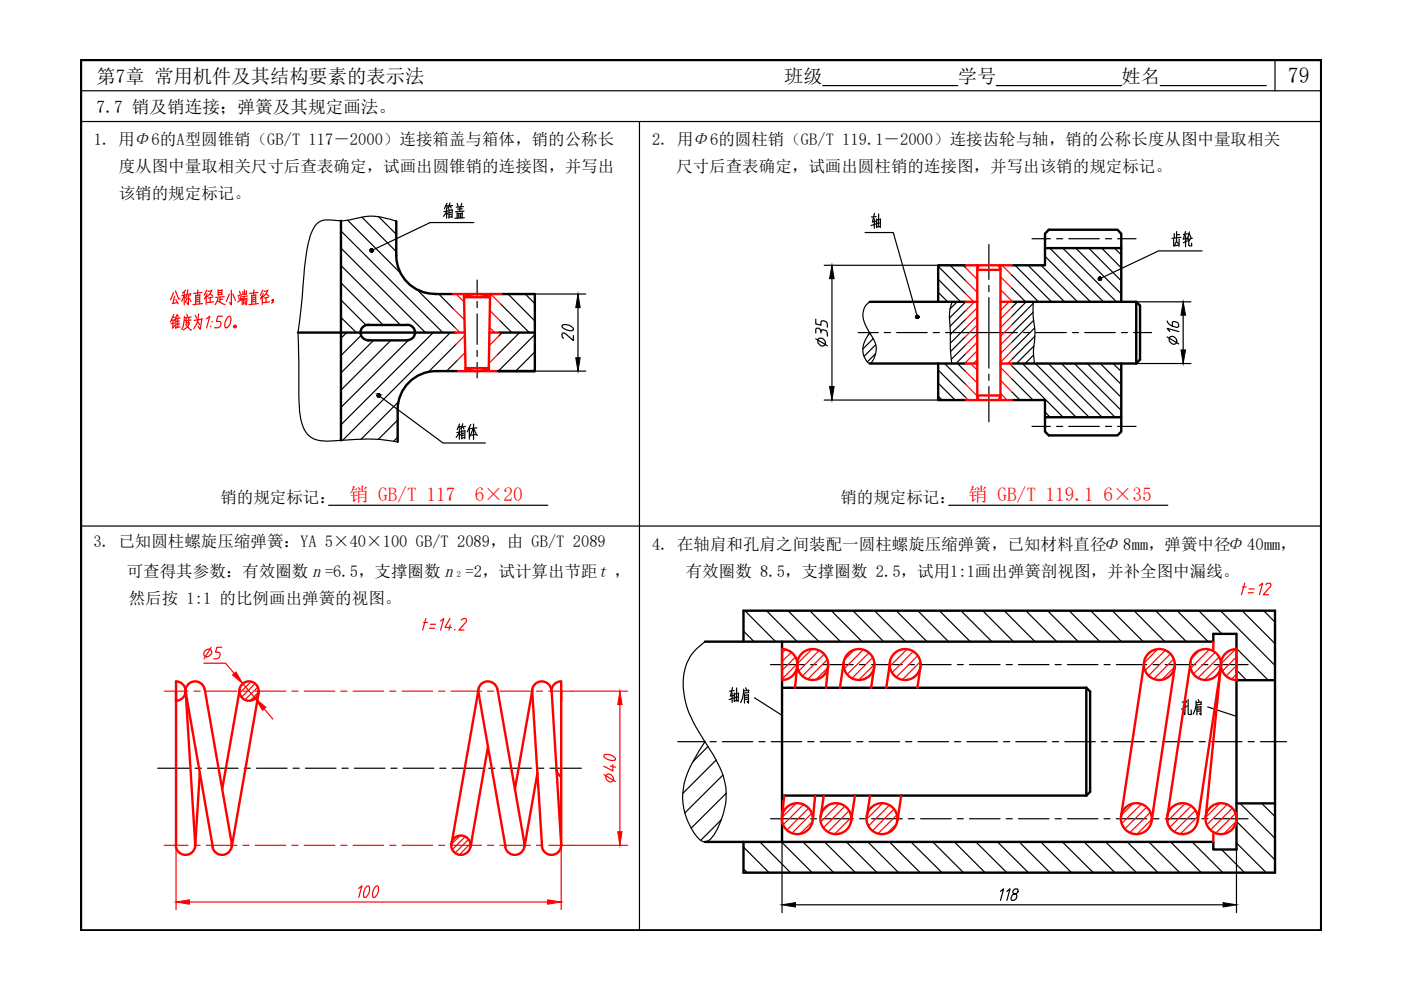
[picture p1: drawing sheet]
<svg xmlns="http://www.w3.org/2000/svg" width="297mm" height="210mm" viewBox="0 0 297 210" stroke-linecap="round" stroke-linejoin="round" font-family="sans-serif">
<!-- layer: 0 -->
<path d="M17.2 12.7h262.9v184.6h-262.9z" fill="none" stroke="#000" stroke-width=".51"/>
<path d="M17.2 19.2h262.9M174.4 18.1h28.7M211.2 18.1h26.6M246 18.1h22.5M270.3 12.7v6.5M17.2 25.8h262.9M135.6 25.8v171.5M17.2 111.5h262.9" fill="none" stroke="#000" stroke-width=".25"/>
<g fill="none" stroke="#000" stroke-width=".25">
<path d="M101.2 59.4v3.2M209.7 51.8v7.5M218.8 50.6h3.9M224 50.6h1.3M226.6 50.6h6.5M234.4 50.6h1.3M237 50.6h3.9M101.2 63.9v1.3M101.2 66.5v6.5M101.2 74.3v1.3M101.2 76.9v3.2M181.9 70.5h4.3"/>
<path d="M187.5 70.5h1.3M190.1 70.5h6.5M197.9 70.5h1.3M200.5 70.5h15.2M209.7 60.5v1.3M209.7 63.1v14.9M209.7 79.4v1.2M217 70.5h1.3M219.6 70.5h6.5M227.4 70.5h1.3M230 70.5h6.5M237.8 70.5h1.2"/>
<path d="M240.4 70.5h3.8M209.7 81.9v7.5M218.8 90.4h3.9M224 90.4h1.3M226.6 90.4h6.5M234.4 90.4h1.3M237 90.4h3.9M143.7 157.3h5.6M150.5 157.3h1.3M153.1 157.3h6.5M160.9 157.3h1.3M163.4 140.9h7.1"/>
<path d="M163.5 157.3h6.5M171.3 157.3h1.3M171.9 140.9h1.2M173.9 157.3h6.5M174.4 140.9h6.5M181.6 157.3h1.4M182.2 140.9h1.3M184.3 157.3h6.4M184.8 140.9h6.5M192 157.3h1.3M192.6 140.9h1.3M194.6 157.3h6.5"/>
<path d="M195.2 140.9h6.5M202.4 157.3h1.3M203 140.9h1.2M205 157.3h6.5M205.6 140.9h6.4M212.8 157.3h1.3M213.3 140.9h1.3M215.4 157.3h6.5M215.9 140.9h6.5M223.1 157.3h1.3M223.7 140.9h1.3M225.7 157.3h6.5"/>
<path d="M226.3 140.9h6.5M233.5 157.3h1.3M234.1 140.9h1.3M236.1 157.3h6.5M236.7 140.9h6.4M243.9 157.3h1.3M244.5 140.9h1.2M246.5 157.3h6.5M247 140.9h6.5M254.2 157.3h1.4M254.8 140.9h1.3M256.9 157.3h6.4"/>
<path d="M257.4 140.9h7.2M264.6 157.3h1.3M267.2 157.3h5.6M33.4 162.9h6.7M41.4 162.9h1.3M44 162.9h6.5M51.8 162.9h1.3M54.4 162.9h6.5M62.1 162.9h1.3M64.8 162.9h6.4M72.5 162.9h1.3M75.1 162.9h6.5"/>
<path d="M82.9 162.9h1.3M85.5 162.9h6.5M93.2 162.9h1.4M95.9 162.9h6.4M103.6 162.9h1.3M106.2 162.9h6.5M114 162.9h1.3M116.6 162.9h6.7M163.4 173.6h7.1M171.9 173.6h1.2M174.4 173.6h6.5M182.2 173.6h1.3"/>
<path d="M184.8 173.6h6.5M192.6 173.6h1.3M195.2 173.6h6.5M203 173.6h1.2M205.6 173.6h6.4M213.3 173.6h1.3M215.9 173.6h6.5M223.7 173.6h1.3M226.3 173.6h6.5M234.1 173.6h1.3M236.7 173.6h6.4M244.5 173.6h1.2"/>
<path d="M247 173.6h6.5M254.8 173.6h1.3M257.4 173.6h7.2"/>
</g>
<g fill="none" stroke="#000" stroke-width=".25">
<path d="M72.3 60l8.9 8.9M72.3 56.3l12.6 12.6M72.3 52.6l17.9 17.9M72.3 49l21.6 21.5M73.7 46.7l11.2 11.2M76.7 46l7.3 7.4M80.3 46l3.7 3.7M84 46.9a13.7 13.7 0 0 0-9.9-.3l-1.3 .2-2.7-.2a3.5 3.5 0 0 0-4.1 2.7 32.2 32.2 0 0 0-1.5 8.8l-.4 4.9-.9 7.5 .2 7.4a50.7 50.7 0 0 0 .5 11.5 4.6 4.6 0 0 0 4.9 4.1h1.3a54.6 54.6 0 0 1 14.2 .2M91.2 47.2l-12.4 5.9M174.7 56.2h24.2M176.4 59.1v22.8M183.4 49.3h6l5.1 17.9"/>
<path d="M185.4 46.4v2M185.4 45.2l-.4 1.8M185.7 47.5l-1 .3M185.7 46.9l-.8 .2M185.7 45.9l-.9 .1M185.8 46.4v1.8M186.3 45.4l-.1 2.7M186.5 47.3l-.5 .1M186.6 48l-.8 .1M186.6 46.5l-.8 .1M186.7 46.4l-.1 1.8M198.9 59.2l4.8 4.8"/>
<path d="M198.9 56.5l5.9 5.8M201.5 56.2l3.3 3.3M204.2 56.2l.6 .6M214.5 58.3l5.7 5.7M215.2 56.2l7.8 7.8M218 56.2l7.7 7.8M220.7 56.2l7.8 7.8M221.6 54.3l9.6 9.7M222.6 52.6l11.4 11.4M225.3 52.6l11.4 11.4M228.1 52.6l9.6 9.7M230.8 52.6l6.9 6.9"/>
<path d="M233.6 52.6l4.1 4.2M236.3 52.6l1.4 1.4M254.9 53.2h-9.3l-12.4 5.9M72.3 67.3l3.3 3.2M72.3 63.6l5.3 5.3M73.5 70.5l-1.2 1.2M76.6 71.1l-4.3 4.3M79.2 72.2l-6.9 6.9M82.9 72.2l-10.6 10.5M86.6 72.2l-14.3 14.2M88.2 70.5l-.2 .2M88.5 61.5l8 8"/>
<path d="M91.8 70.5l-19.5 19.6M93 62.3l3.2 3.2M95.5 70.5l-22.8 22.8M96.7 73l-5.9 5.9M97 76.4l-2.3 2.3M105.9 67.9l2.6 2.6M106.2 64.5l6 6M106.5 70.5l-.8 .8M107.7 62.3l5.7 5.8M110.2 70.5l-4.8 4.8M111.4 62.3l2 2.1M113.4 70.9l-7.8 7.8"/>
<path d="M113.4 74.6l-4.1 4.1M113.4 78.3l-.4 .4M113.4 78.7h10.8M113.4 62.3h10.8M122.5 65.2v10.6M184.4 64a3.7 3.7 0 0 0-.9 4.9l1.4 2.4a4.3 4.3 0 0 1-.4 5.7l-.1 .1a3.9 3.9 0 0 1-.7-5.4l.7-1.2M184.5 70.6l-.4 .4M185.2 71.8l-2.2 2.2M185.7 73.1l-2.5 2.5M185.7 75l-1.8 1.7M198.9 78.5l5.9 5.8M198.9 62l2 2"/>
<path d="M200.3 77.1l4.5 4.4M201.9 64l-.5 1.6-.1 1.6 .2 7.4 .3 2.5M202.9 64l-1.4 1.5M203 77.1l1.8 1.7M204.8 67.7l-3.3 3.2M204.8 69.5l-3.3 3.3M204.8 64l-3.5 3.4M204.8 65.8l-3.3 3.4M204.8 71.3l-3.3 3.2M204.8 73.1l-3.1 3.1M204.8 75l-2.1 2.1M204.8 76.8l-.3 .3"/>
<path d="M214.5 77.6l10.9 10.9M214.5 63.8l.2 .2M214.5 61.1l3 2.9M215.8 64l-1.3 1.2M216.8 77.1l11.4 11.4M217.6 64l-3.1 3M219 66.2l-4.5 4.5M219.1 64l-.1 2.4a22.1 22.1 0 0 1 .1 8.2l.2 2.5M219.1 64.3l-4.6 4.6M219.1 75.3l-1.7 1.8M219.1 67.9l-4.6 4.6M219.2 73.4l-3.7 3.7"/>
<path d="M219.3 76.9l-.1 .2M219.4 69.5l-4.9 4.9M219.4 71.3l-4.9 4.9M219.5 77.1l11.4 11.4M222.3 77.1l11.4 11.4M225 77.1l11.4 11.4M227.8 77.1l9.9 9.9M230.5 77.1l7.2 7.2M233.3 77.1l4.4 4.4M236 77.1l1.7 1.7M237.7 63.8l-.1 .2M240.9 64h11.6"/>
<path d="M240.9 77.1h11.6M80.3 83.8l13.6 10.1h9M84.3 89.1l-4.1 4.1M84.3 92.7l-.8 .8M84.5 85.2l-7.9 7.9M174.7 84.8h24.2M198.9 84l.9 .8M198.9 81.2l3.6 3.6M214.5 83.1l1.8 1.7M214.5 80.3l4.5 4.5M221.6 87.4l1.1 1.1M69.7 107.1h46.4"/>
<path d="M201.2 107.1h46.4M149.5 136a10.4 10.4 0 0 0-4.5 10.8 20.5 20.5 0 0 0 3.7 9.2l1.1 1.9a20.4 20.4 0 0 1 4.2 9.9 16.1 16.1 0 0 1-3.3 10.1 1.64 1.64 0 0 1-2.8-.3 13.6 13.6 0 0 1-.8-16.5l2.4-3.8M157.6 133.8l2.3 2.2M157.9 129.5l6.6 6.5M162.5 129.5l6.5 6.5M167.1 129.5l6.5 6.5M171.7 129.5l6.5 6.5M176.3 129.5l6.5 6.5M180.8 129.5l6.6 6.5M185.4 129.5l6.6 6.5M190 129.5l6.5 6.5M194.6 129.5l6.5 6.5"/>
<path d="M199.2 129.5l6.5 6.5M203.7 129.5l6.6 6.5M208.4 129.5l6.5 6.5M212.9 129.5l6.5 6.5M217.5 129.5l6.6 6.5M222.1 129.5l6.5 6.5M226.7 129.5l6.5 6.5M231.3 129.5l6.5 6.5M235.8 129.5l6.6 6.5M240.4 129.5l6.6 6.5M245 129.5l6.5 6.5M249.6 129.5l6.5 6.5"/>
<path d="M254.2 129.5l4.9 4.9M258.8 129.5l11.5 11.6M262.2 137.5l6.7 6.7M263.3 129.5l7 7M267.9 129.5l2.4 2.4M150.1 158.3l-3.2 3.2M160 147.9l5.8 3.8M256.1 149.9l6.1 2M262.2 142.1l2.1 2.1M151.8 161.1l-7 7.1M152.9 173.8l-4.3 4.4M153.3 164.3l-8.1 8.1"/>
<path d="M154 168.2l-7.5 7.4M157.6 179.6l5.5 5.4M161.1 178.5l6.5 6.5M165.7 178.5l6.5 6.5M165.8 178.5v15M170.3 178.5l6.5 6.5M174.8 178.5l6.6 6.5M179.4 178.5l6.6 6.5M184 178.5l6.5 6.5M188.6 178.5l6.5 6.5M193.2 178.5l6.5 6.5M197.8 178.5l6.5 6.5"/>
<path d="M202.3 178.5l6.6 6.5M206.9 178.5l6.6 6.5M211.5 178.5l6.5 6.5M216.1 178.5l6.5 6.5M220.7 178.5l6.5 6.5M225.2 178.5l6.6 6.5M229.9 178.5l6.5 6.5M234.4 178.5l6.5 6.5M239 178.5l6.5 6.5M243.6 178.5l6.5 6.5M248.2 178.5l6.5 6.5M252.8 178.5l6.5 6.5"/>
<path d="M262.2 178.7l6.3 6.3M262.2 174.1l8.1 8.2M262.9 170.3l7.4 7.4M267.5 170.3l2.8 2.8M157.6 184.2l.8 .8M168.6 191.8h90.7M212.1 189l.7-.5-.7 2.4M213.5 189l.7-.5-.7 2.4M215 188.6a.54 .54 0 0 0-.3 .6 .54 .54 0 0 0 .7 .4 .76 .76 0 0 1 0 1 .76 .76 0 0 1-1 .1 .94 .94 0 0 1 .9-1.2 .63 .63 0 0 0 .4-1zM259 180.1l4.9 4.9M262.2 180.1v13.4"/>
<circle cx="78.8" cy="53.1" r=".32"/>
<circle cx="233.2" cy="59.1" r=".32"/>
<circle cx="194.5" cy="67.2" r=".32"/>
<circle cx="80.3" cy="83.8" r=".32"/>
</g>
<g fill="none" stroke="#000" stroke-width=".51">
<path d="M72.3 46.8v46.6M84 46.9v7.3a8.1 8.1 0 0 0 8.2 8.1M204.8 56.2h-5.9v7.8M214.5 56.2h7.1v-6.6l.8-.9h14.5l.8 .9v14.4M221.6 52.6h16.1M63.2 70.5h33.3M77.9 68.9h8.5M77.9 72.2h8.5M78.3 68.9a1.63 1.63 0 0 0-1.9 1.6 1.63 1.63 0 0 0 1.9 1.6M86.4 68.9a1.63 1.63 0 0 1 1.6 1.6 1.63 1.63 0 0 1-1.6 1.6M92.2 62.3h3.8M92.5 78.7a8.1 8.1 0 0 0-8.2 8.1"/>
<path d="M92.5 78.7h4.6M105.8 70.5h7.6M106.3 62.3h7.1v16.4h-8.2M184.4 64h20.4M184.4 77.1h20.4M198.9 77.1v7.7h5.9M214.5 64h26.4v13.1M214.5 77.1h26.4M237.7 77.1v14.4l-.8 .8h-14.5l-.8-.8v-6.7h-7.1M240.9 64l.8 .8v11.4l-.8 .9M84.3 86.9v6.8M221.6 88.5h16.1"/>
<path d="M149.5 136h107.7v-1.6h5v45.7h-5v-1.6h-107.7M157.6 136v-6.5h112.7v55.5h-112.7v-6.5M165.8 136v42.5M165.8 145.8h64.5M230.3 145.8l.8 .8v21.3l-.8 .8M230.3 145.8v22.9M262.2 144.2h8.1M165.8 168.7h64.5M262.2 170.3h8.1"/>
</g>
<g fill="none" stroke="#f00" stroke-width=".51">
<path d="M204.8 56.2h9.7M207.2 56.2v28.6M207.5 56.2l-.3 1h4.9l-.3-1M212.1 56.2v28.6M96 62.3h7.9M96.5 70.5h2M97.1 78.7h1.6M98.4 62.3l.3 16.4M98.4 63h5.5M98.4 63a6.2 6.2 0 0 1 5.5 0M98.7 78h4.9a5 5 0 0 1-4.9 0zM98.7 78.7h6.5"/>
<path d="M103.7 70.5h2.1M103.9 62.3l-.3 16.4M103.9 62.3h2.4M204.8 64h2.4M204.8 77.1h2.4M212.1 64h2.4M212.1 77.1h2.4M204.8 84.8h9.7M207.5 84.8l-.3-1h4.9l-.3 1M165.8 137.6a3.3 3.3 0 0 1 3.3 3.3 3.3 3.3 0 0 1-3.3 3.3M165.8 137.7v6.5M257.2 136v1.7"/>
<path d="M262.1 137.6a3.3 3.3 0 0 0-3.2 3.3 3.3 3.3 0 0 0 3.2 3.3M262.2 137.7v6.5M37.3 148.6a2.05 2.05 0 0 0 2.1-2.1 2.05 2.05 0 0 0-2.1-2v34.7M39.3 146.9a2.05 2.05 0 0 1 1.7-2.4 2.05 2.05 0 0 1 2.4 1.7l5.7 32.6M39.4 146.4l2 32.7M39.4 146.9l5.7 32.7M50.8 146.2l-3.7 21.2M54.8 146.9l-5.7 32.7M101.5 146.9l5.7 32.7M101.5 146.2l-5.8 32.6M103.4 158.4l-3.6 21.2M105.4 146.2a2.05 2.05 0 0 0-2.3-1.7 2.05 2.05 0 0 0-1.7 2.4"/>
<path d="M105.5 146.2l5.7 32.6M112.8 146.7a2.05 2.05 0 0 1 1.9-2.2 2.05 2.05 0 0 1 2.2 1.9l2.1 32.7M112.8 146.7l2.1 32.7M112.9 146.2l-3.7 21.2M119 144.5a2.05 2.05 0 0 0-2.1 2M119 144.5v34.7M169.1 140.6l-.5 5.2M175.6 141.3l-.5 4.5M178.9 140.4l-.8 5.4M185.4 141.4l-.7 4.4M188.7 140.4l-.8 5.4M195.1 141.4l-.6 4.4"/>
<path d="M242.6 140.4l-4.9 32.7M249.1 141.4l-4.9 32.7M252.4 140.4l-4.9 32.7M258.9 141.4l-5 32.7M258.9 140.6l-3.3 32.7M41.4 179.1a2.05 2.05 0 0 1-2 2.2 2.05 2.05 0 0 1-2.1-2.1M42.4 163.9l-1 15.5M49.1 178.9a2.05 2.05 0 0 1-1.7 2.3 2.05 2.05 0 0 1-2.3-1.6M111.2 178.9a2.05 2.05 0 0 1-1.7 2.3 2.05 2.05 0 0 1-2.4-1.6M113.9 163.9l-2.7 15.7M117.9 163.1l.3 .7 .7 .8M119 179.1a2.05 2.05 0 0 1-1.9 2.2 2.05 2.05 0 0 1-2.2-2"/>
<path d="M166.3 168.7l-.5 4.6M172.8 168.7l-.5 5.2M174.7 168.7l-.7 4.4M181.3 168.7l-.8 5.4M184.5 168.7l-.7 4.4M191.1 168.7l-.8 5.4M257.2 176.9v1.6"/>
<circle cx="52.8" cy="146.5" r="2.05"/>
<circle cx="172.3" cy="140.9" r="3.3"/>
<circle cx="182.1" cy="140.9" r="3.3"/>
<circle cx="191.9" cy="140.9" r="3.3"/>
<circle cx="245.8" cy="140.9" r="3.3"/>
<circle cx="255.6" cy="140.9" r="3.3"/>
<circle cx="97.7" cy="179.2" r="2.05"/>
<circle cx="169" cy="173.6" r="3.3"/>
<circle cx="177.2" cy="173.6" r="3.3"/>
<circle cx="187" cy="173.6" r="3.3"/>
<circle cx="240.9" cy="173.6" r="3.3"/>
<circle cx="250.7" cy="173.6" r="3.3"/>
<circle cx="258.9" cy="173.6" r="3.3"/>
</g>
<g fill="#000" stroke="#000" stroke-width=".21">
<path d="M78.5 53.2h.6zM78.5 53h.6zM78.5 53.3h.6zM78.6 52.9h.5zM78.6 53.3h.4zM78.6 52.9h.4zM78.6 53.4h.4zM78.6 52.8h.4zM78.7 52.8h.2zM78.7 53.4h.2zM176.4 56.2l.5 2.9h-1zM233 58.8h.4z"/>
<path d="M233.2 59.4h.1zM122.1 75.8h.9l-.5 2.9zM122.5 62.3l.5 2.9h-.9zM194.2 67.4h.6zM194.3 67h.5zM194.3 67.4h.4zM194.3 67h.4zM194.4 67.5h.1zM250.9 64l.5 2.8h-1zM250.4 74.2h1l-.5 2.9zM80 83.7h.6zM80 84.1h.5z"/>
<path d="M80.1 83.6h.4zM80.1 84.1h.4zM80.2 84.1h.2zM80.2 83.6h.2zM175.9 81.9h1l-.5 2.9zM165.8 191.8l2.8-.4v.9zM259.3 191.4l2.9 .4-2.9 .5z"/>
<path d="M78.8 52.8h.1zM78.7 52.8h.2zM78.7 52.8h.2z"/>
<path d="M78.7 52.8h.2zM78.7 52.8h.2z"/>
<path d="M78.7 53.4h.2zM78.7 53.4h.2z"/>
<path d="M78.7 53.4h.2zM78.7 53.4h.2z"/>
<path d="M78.7 52.8h.3zM78.6 52.8h.4zM78.6 52.8h.4z"/>
<path d="M78.6 52.8l.4 .1zM78.6 52.8l.4 .1zM78.6 52.9h.4z"/>
<path d="M78.6 53.4h.4zM78.6 53.4h.3z"/>
<path d="M78.6 52.9h.5zM78.6 52.9h.5zM78.5 52.9h.6z"/>
<path d="M78.6 53.3h.4zM78.6 53.3l.4 .1zM78.6 53.4h.4z"/>
<path d="M78.5 52.9h.6zM78.5 52.9h.6z"/>
<path d="M78.6 53.3h.5zM78.6 53.3h.4zM78.6 53.3h.4z"/>
<path d="M78.5 52.9l.6 .1zM78.5 52.9l.6 .1zM78.5 53h.6z"/>
<path d="M78.5 53h.6zM78.5 53h.6z"/>
<path d="M78.5 53l.6 .1zM78.5 53l.6 .1z"/>
<path d="M78.5 53.1h.6zM78.5 53.1h.6zM78.5 53.1h.6zM78.5 53.1h.6z"/>
<path d="M78.5 53.1l.6 .1zM78.5 53.1l.6 .1z"/>
<path d="M78.5 53.2h.6zM78.5 53.2h.6zM78.5 53.2h.6z"/>
<path d="M78.5 53.2h.6zM78.5 53.2h.6z"/>
<path d="M78.5 53.2h.6zM78.5 53.2l.6 .1zM78.5 53.3h.6z"/>
<path d="M233.2 58.8h.1zM233.2 58.8h.1z"/>
<path d="M233.2 58.8h.1zM233.1 58.8h.2z"/>
<path d="M233.1 58.8h.3zM233.1 58.8h.3z"/>
<path d="M233.1 59.4h.2zM233.1 59.4h.2z"/>
<path d="M233.1 58.8h.3zM233.1 58.8h.3z"/>
<path d="M233.1 58.8h.3zM233 58.8h.4zM233 58.8h.4z"/>
<path d="M233.1 59.4h.3zM233.1 59.4h.2z"/>
<path d="M233 58.8l.5 .1zM233 58.8l.5 .1z"/>
<path d="M233 59.3h.4zM233 59.3h.5z"/>
<path d="M233 59.3l.4 .1zM233 59.3l.4 .1z"/>
<path d="M233 59.4h.4zM233 59.4h.4zM233.1 59.4h.3zM233.1 59.4h.3z"/>
<path d="M233 58.9h.5zM233 58.9h.5z"/>
<path d="M232.9 59.3h.6zM232.9 59.3h.6z"/>
<path d="M232.9 58.9h.6zM232.9 58.9h.6z"/>
<path d="M232.9 58.9l.6 .1zM232.9 58.9l.6 .1z"/>
<path d="M232.9 59h.6zM232.9 59h.6z"/>
<path d="M232.9 59.3h.6zM232.9 59.3h.6z"/>
<path d="M232.9 59h.6zM232.9 59h.6z"/>
<path d="M232.9 59h.6zM232.9 59h.6z"/>
<path d="M232.9 59l.6 .1zM232.9 59l.6 .1zM232.9 59.1h.6zM232.9 59.1h.6z"/>
<path d="M232.9 59.1h.6zM232.9 59.1h.6z"/>
<path d="M232.9 59.1l.6 .1zM232.9 59.1l.6 .1zM232.9 59.2h.6zM232.9 59.2h.6z"/>
<path d="M232.9 59.2h.6zM232.9 59.2h.6z"/>
<path d="M232.9 59.2h.6zM232.9 59.2l.6 .1zM232.9 59.3h.6zM232.9 59.3h.6z"/>
<path d="M194.4 66.9h.1zM194.4 66.9h.1z"/>
<path d="M194.4 66.9h.2zM194.4 66.9h.2z"/>
<path d="M194.4 66.9h.2zM194.4 66.9h.2zM194.3 66.9h.3zM194.3 66.9h.3z"/>
<path d="M194.4 67.5h.2zM194.4 67.5h.1z"/>
<path d="M194.3 66.9h.4zM194.3 66.9h.4z"/>
<path d="M194.3 67.5h.3zM194.3 67.5h.3z"/>
<path d="M194.3 67.5h.3zM194.3 67.5h.3z"/>
<path d="M194.3 66.9l.4 .1zM194.3 66.9l.4 .1zM194.3 67h.4z"/>
<path d="M194.3 67.5h.4zM194.3 67.5h.3z"/>
<path d="M194.3 67h.5zM194.3 67h.5zM194.2 67h.6z"/>
<path d="M194.3 67.4h.4zM194.3 67.4l.4 .1z"/>
<path d="M194.2 67h.6zM194.2 67h.6z"/>
<path d="M194.2 67l.6 .1zM194.2 67l.6 .1zM194.2 67.1h.6zM194.2 67.1h.6z"/>
<path d="M194.2 67.3l.6 .1zM194.2 67.3l.6 .1zM194.2 67.4h.6z"/>
<path d="M194.3 67.4h.5zM194.3 67.4h.4zM194.3 67.4h.4z"/>
<path d="M194.2 67.1h.6zM194.2 67.1h.6z"/>
<path d="M194.2 67.1l.6 .1zM194.2 67.1l.6 .1z"/>
<path d="M194.2 67.2h.6zM194.2 67.2h.6zM194.2 67.2h.6zM194.2 67.2h.6z"/>
<path d="M194.2 67.2l.6 .1zM194.2 67.2l.6 .1z"/>
<path d="M194.2 67.3h.6zM194.2 67.3h.6zM194.2 67.3h.6zM194.2 67.3h.6z"/>
<path d="M194.2 67.3h.6zM194.2 67.3h.6z"/>
<path d="M80.2 83.5h.2zM80.2 83.5h.2z"/>
<path d="M80.2 83.5l.2 .1zM80.2 83.5l.2 .1zM80.2 83.6h.2z"/>
<path d="M80.2 83.6h.3zM80.1 83.6h.4z"/>
<path d="M80.2 84.1h.2zM80.2 84.1h.2z"/>
<path d="M80.1 83.6h.4zM80.1 83.6h.4zM80.1 83.6h.4z"/>
<path d="M80.1 84.1h.4zM80.1 84.1h.3zM80.2 84.1h.2z"/>
<path d="M80.1 83.6h.4zM80.1 83.6h.4zM80 83.6h.5z"/>
<path d="M80.1 84.1h.4zM80.1 84.1h.4z"/>
<path d="M80 83.6l.6 .1zM80 83.6l.6 .1zM80 83.7h.6z"/>
<path d="M80.1 84.1h.4zM80.1 84.1h.4zM80.1 84.1h.4z"/>
<path d="M80 83.7h.6zM80 83.7h.6z"/>
<path d="M80 83.7l.6 .1zM80 83.7l.6 .1zM80 83.8h.6zM80 83.8h.6z"/>
<path d="M80 84h.6zM80 84h.6z"/>
<path d="M80 84h.6zM80 84l.5 .1zM80 84.1h.5z"/>
<path d="M80 83.8h.6zM80 83.8h.6z"/>
<path d="M80 83.8h.6zM80 83.8h.6z"/>
<path d="M80 83.8l.6 .1zM80 83.8l.6 .1zM80 83.9h.6zM80 83.9h.6z"/>
<path d="M80 83.9h.6zM80 83.9h.6z"/>
<path d="M80 83.9h.6zM80 83.9l.6 .1zM80 84h.6zM80 84h.6z"/>
</g>
<g fill="none" stroke="#f00" stroke-width=".25">
<path d="M204.8 56.8l2.4 2.5M204.8 59.5l2.4 2.5M212.1 58.7l2.4 2.4M212.5 56.2l2 2.1M36.7 67.8l-.1 1.7M36.8 66.7l-.7 1.6M37 68.5l-.7 .2M37.1 68.9l-.5 .7M37.3 67.4v2.3M37.7 67.5v1.9M38.1 68.7h-.7M38.2 69.3l-.9 .1"/>
<path d="M39.1 67.1l-.3 2.2-.3 .6M39.4 68.9l1 1.1h.2M39.5 67.4v1.1M40 67.4v.9M40.1 68.3l-.6 .1M40.1 68.7h-.7M40.2 68.5l-.5 .9-.9 .6M42 67.8l-.3 .8-.7 1.2M42 68.3l.3 .6M42.8 67.5l-.4 2.3-.4-.6M43.8 67.6l.7-.6-.7 2.5M44.7 69.1l-.1 .1"/>
<path d="M47.2 67h-1l-.3 1.1 .9 .2a.84 .84 0 0 1-.7 1.2h-.6M48.3 67.3l.5-.3a1.77 1.77 0 0 1-.9 2.5h-.1a2.41 2.41 0 0 1 .5-2.2zM96.2 65.5l2.3 2.3M96.5 69.5l1 1M96.7 62.3l1.8 1.8M98.5 71.1l-1.8 1.9M98.6 74.7l-1.6 1.7M98.6 78.4l-.3 .3M103.9 65.9l2 2M103.9 69.5l1 1M104 62.3l2.2 2.2M105.4 75.3l-1.8 1.8"/>
<path d="M105.7 71.3l-2 2M204.8 62.3l1.6 1.7M204.8 78.8l2.4 2.4M205.8 77.1l1.4 1.4M206.5 64.1l-1.7 1.7M207.2 65.2l-2.4 2.5M207.2 67l-2.4 2.5M207.2 68.9l-2.4 2.4M207.2 70.7l-2.4 2.4M207.2 72.5l-2.4 2.5M207.2 74.4l-2.4 2.4M207.2 76.2l-.8 .9"/>
<path d="M212.1 77.9l2.4 2.4M212.1 61.4l2.4 2.4M213.9 64l-1.8 1.8M214 77.1l.5 .5M214.5 67l-2.4 2.5M214.5 65.2l-2.4 2.4M214.5 68.9l-2.4 2.4M214.5 70.7l-2.4 2.4M214.5 72.5l-2.4 2.5M214.5 74.4l-2.4 2.4M214.5 76.2l-.8 .9M204.8 81.5l2.4 2.5"/>
<path d="M204.8 84.3l.5 .5M212.1 80.6l2.4 2.5M212.1 83.4l1.4 1.4M89.8 132h.8M90.3 131.1l-.7 2.5M91 133.2h1.1M91.3 132.4h1M93.4 131.7l.7-.6-.7 2.5M95.4 131.1l-1.1 1.9h1.4M95.4 132.5l-.2 1.1M96.5 133.5l-.1 .1M97.8 131.5l.1-.2a.54 .54 0 0 1 .6-.2 .54 .54 0 0 1 .4 .5l-1.6 2h1.1"/>
<path d="M166.5 137.7l-.7 .8M167.8 138.3l-2 2M168.6 139.3l-2.8 2.8M172.1 137.7l-6.3 6.3M173.6 138l-4.2 4.3M174.7 138.7l-4.6 4.6M175.4 139.9l-4.1 4.1M181.1 137.8l-2.1 2.1M183 137.8l-4 4M184.2 138.4l-4.6 4.6M185 139.4l-4.4 4.4M192.3 137.7l-3.6 3.6"/>
<path d="M193.6 138.1l-4.5 4.5M194.6 139l-4.6 4.6M245.4 137.7l-2.8 2.8M247 137.9l-4.2 4.2M248.1 138.6l-4.6 4.6M248.9 139.7l-4.3 4.3M254.3 137.9l-1.7 1.7M256.4 137.7l-3.9 4M257.6 138.3l-4.6 4.6M258.5 139.3l-4.5 4.4M261.9 137.7l-6.5 6.5M262.2 139.3l-3 3"/>
<path d="M263.4 124.4h.8M263.9 123.6l-.7 2.5M264.7 125.7h1M264.8 124.9h1.1M267 124.2l.7-.6-.7 2.5M268.4 124l.1-.1a.64 .64 0 0 1 1 0l-.2 .5-1.5 1.7h1.1M34.8 146.5h5.1M41.1 146.5h1.3M43.2 140.6h4.6l1.9 2.2M43.8 146.5h6.4M51.5 146.5h1.3M51.5 145l2.7 3.1"/>
<path d="M53.2 144.6l-2.4 2.3M54.1 144.9l-2.9 2.9M54.1 146.5h6.5M54.7 145.7l-2.8 2.7M54.8 146.7l-1.8 1.9M56 150.3l1.9 2.2M61.9 146.5h1.3M64.5 146.5h6.5M72.2 146.5h1.4M74.9 146.5h6.5M82.6 146.5h1.3M85.2 146.5h6.5"/>
<path d="M93 146.5h1.3M95.6 146.5h6.5M103.4 146.5h1.3M106 146.5h6.5M113.7 146.5h1.3M116.4 146.5h16.7M131.4 149.4v26.9M175.5 141.5l-2.5 2.6M185.4 140.9l-3.3 3.3M194.8 142.4l-1.4 1.4M195.1 140.3l-3.8 3.8M249.1 141.4l-2.8 2.8"/>
<path d="M262.2 141.1l-2.2 2.2M262.2 142.9l-1.1 1.1M34.8 179.2h5.1M37.3 179.2v13.7M41.1 179.2h1.3M43.8 179.2h6.4M51.5 179.2h1.3M54.1 179.2h6.5M61.9 179.2h1.3M64.5 179.2h6.5M72.2 179.2h1.4M74.9 179.2h6.5"/>
<path d="M82.6 179.2h1.3M85.2 179.2h6.5M93 179.2h1.3M95.6 179.2h6.5M97.6 177.2l-1.9 1.8M98.7 177.4l-2.8 2.7M99.3 178l-2.8 2.8M99.8 178.8l-2.4 2.4M103.4 179.2h1.3M106 179.2h6.5M113.7 179.2h1.3M116.4 179.2h16.7"/>
<path d="M119 179.2v13.7M168.8 170.3l-3 3M170.3 170.6l-4.2 4.3M171.4 171.4l-4.6 4.6M172.1 172.5l-4.2 4.1M172.3 174.1l-2.7 2.7M175.8 170.7l-1.5 1.4M177.9 170.4l-3.9 3.8M179.1 170.9l-4.5 4.6M180 171.9l-4.5 4.5M180.5 173.3l-3.6 3.6M187.1 170.3l-3.3 3.4"/>
<path d="M188.6 170.7l-4.5 4.4M189.6 171.5l-4.6 4.6M190.1 174.7l-2 2M190.2 172.7l-4 4M240.2 170.4l-2.5 2.4M242 170.5l-4.2 4.1M243.1 171.1l-4.6 4.7M243.9 172.2l-4.3 4.4M244.2 173.7l-3.1 3.2M248.8 170.9l-.7 .8M251.2 170.4l-3.7 3.7M252.5 170.9l-4.5 4.5"/>
<path d="M253.1 175.8l-.2 .2M253.5 171.8l-4.6 4.5M253.9 173.1l-3.6 3.7M258.6 170.3l-3 3M260.2 170.6l-4.3 4.3M261.3 171.4l-4.6 4.6M261.9 172.5l-4.1 4.1M262.1 174.1l-2.7 2.7M40.2 191.2h75.9"/>
<circle cx="49.8" cy="69.2" r=".28"/>
<circle cx="49.8" cy="69.2" r=".23"/>
</g>
<g fill="#f00" stroke="#f00" stroke-width=".21">
<path d="M37.3 191.2l2.9-.4v.9z"/>
<path d="M116.1 190.8l2.9 .4-2.9 .5z"/>
<path d="M131 176.3h.9l-.5 2.9z"/>
<path d="M131.4 146.5l.5 2.9h-.9z"/>
<path d="M54.2 148.1l2.2 1.9-.7 .6z"/>
<path d="M49.3 143.1l.7-.6 1.5 2.5z"/>
</g>
<g font-size="7.1">
<text x="93.1" y="47.6">箱盖</text>
<text x="96" y="94.5">箱体</text>
</g>
<g font-size="6.6">
<text x="247.6" y="53.6">齿轮</text>
<text x="153.8" y="150.3">轴肩</text>
<text x="249.8" y="152.8">孔肩</text>
</g>
<text font-size="6.6" fill="#f00" x="35.3" y="66">公称直径是小端直径，</text>
<g font-size="5.7">
<text x="122.8" y="73.4" transform="rotate(-90 122.8 73.4)">20</text>
<text x="176.7" y="74.8" transform="rotate(-90 176.7 74.8)">35</text>
<text x="251.2" y="74.1" transform="rotate(-90 251.2 74.1)">16</text>
</g>
<g font-size="5.7" fill="#f00">
<text x="42.3" y="140.8">5</text>
<text x="131.6" y="166.9" transform="rotate(-90 131.6 166.9)">40</text>
<text x="75.1" y="191.6">100</text>
</g>
<text font-size="4.7" x="273" y="17.6">79</text>
<g font-size="4.1">
<text x="20.5" y="17.6">第7章 常用机件及其结构要素的表示法</text>
<text x="166.3" y="17.6">班级</text>
<text x="203.1" y="17.6">学号</text>
<text x="237.8" y="17.6">姓名</text>
</g>
<g font-size="4.1" fill="#f00">
<text x="74.1" y="106.3">销 GB/T 117</text>
<text x="100.6" y="106.3">6×20</text>
<text x="205.3" y="106.3">销 GB/T 119.1 6×35</text>
</g>
<text font-size="3.7" x="20.5" y="23.9">7.7 销及销连接；弹簧及其规定画法。</text>
<g font-size="3.5">
<text x="19.9" y="30.8">1. 用Φ6的A型圆锥销（GB/T 117－2000）连接箱盖与箱体，销的公称长</text>
<text x="138.3" y="30.8">2. 用Φ6的圆柱销（GB/T 119.1－2000）连接齿轮与轴，销的公称长度从图中量取相关</text>
<text x="25.2" y="36.6">度从图中量取相关尺寸后查表确定，试画出圆锥销的连接图，并写出</text>
<text x="143.4" y="36.6">尺寸后查表确定，试画出圆柱销的连接图，并写出该销的规定标记。</text>
<text x="25.2" y="42.3">该销的规定标记。</text>
<text x="46.7" y="106.6">销的规定标记：</text>
<text x="178.2" y="106.6">销的规定标记：</text>
<text x="19.8" y="116">3. 已知圆柱螺旋压缩弹簧：YA 5×40×100 GB/T 2089，由 GB/T 2089</text>
<text x="138.3" y="116.6">4. 在轴肩和孔肩之间装配一圆柱螺旋压缩弹簧，已知材料直径Φ 8mm，弹簧中径Φ 40mm，</text>
<text x="26.9" y="122.3">可查得其参数：有效圈数 n =6.5，支撑圈数 n</text>
<text x="98.7" y="122.3">=2，试计算出节距t ，</text>
<text x="145.4" y="122.3">有效圈数 8.5，支撑圈数 2.5，试用1:1画出弹簧剖视图，并补全图中漏线。</text>
<text x="27.3" y="128">然后按 1:1 的比例画出弹簧的视图。</text>
</g>
<text font-size="1.8" x="96.9" y="122.4">2</text>
</svg>
